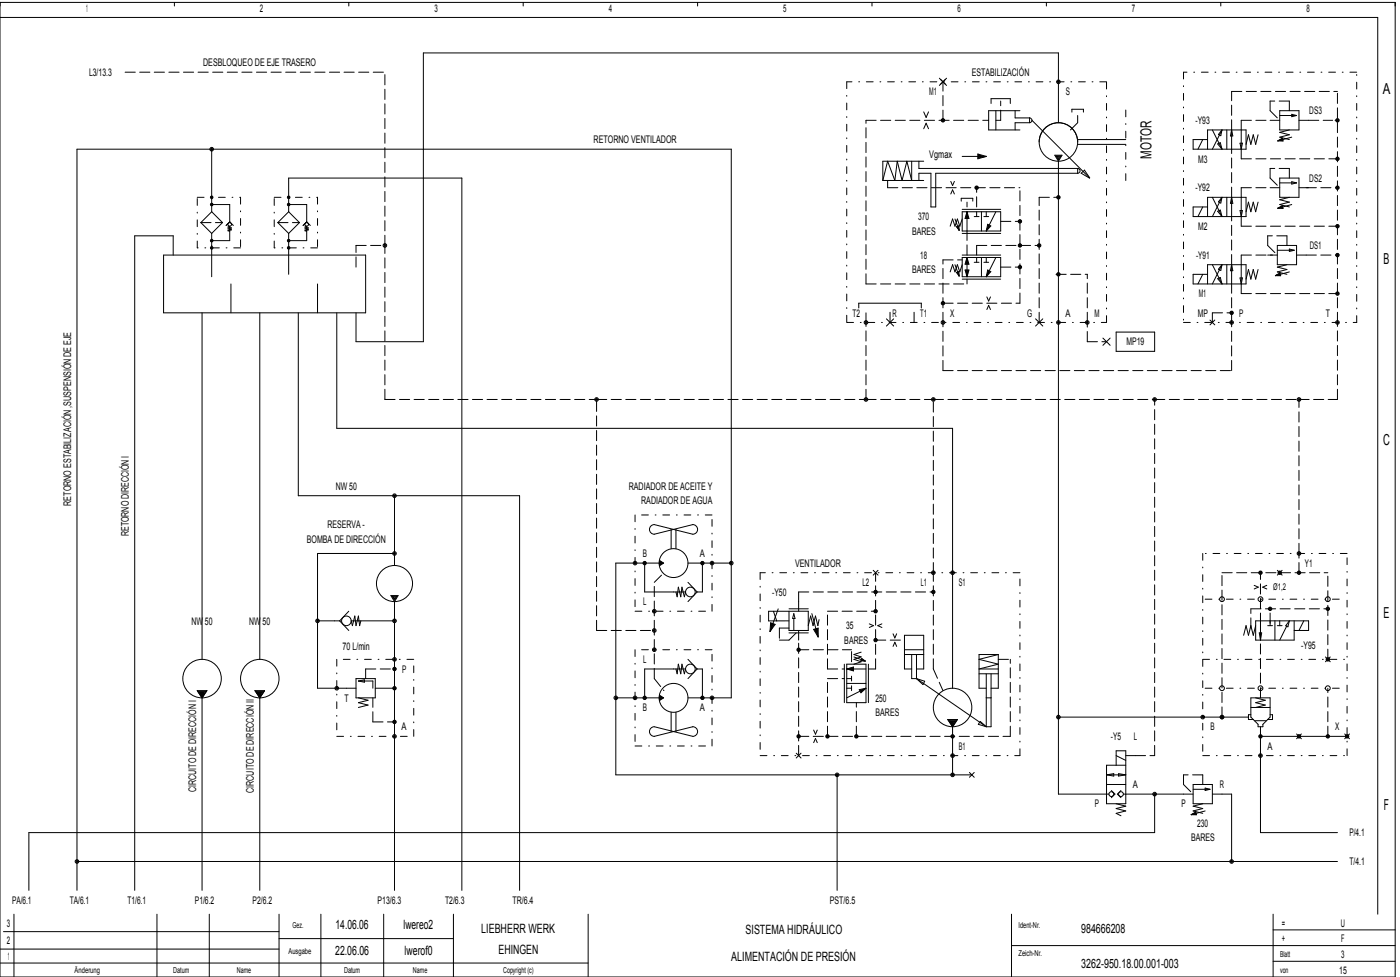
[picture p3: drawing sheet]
<svg xmlns="http://www.w3.org/2000/svg" width="582mm" height="406mm" viewBox="0 0 582 406" stroke-linecap="round" stroke-linejoin="round" font-family="sans-serif">
<g fill="none" stroke="#000" stroke-width=".42">
<path d="M0 1h580v405h-580zM0 7.2h572.8v372.7M72.5 1v1.5M145 1v1.5M217.5 1v1.5M290 1v1.5M362.5 1v1.5M435 1v1.5M507.5 1v1.5M390.5 32.5l3 3M393.5 32.5l-3 3M384 46.5l1 2.3 1-2.3"/>
<path d="M384 53.5l1-2.3 1 2.3M412 43v-2h8v2M414 46v8M422 46v3h6M424 46h-13v8h13M428 49a1 1 0 0 1 1 1 1 1 0 0 1-1 1M428 51h-6v3M428 49v2M429 50l24 24M432 59a8 8 0 0 1 8-8 8 8 0 0 1 8 8M440 51v-29h-264v120h-28v-12M445.6 46.6v-1.2h4.8v1.2"/>
<path d="M448 58h20M448 60h20M500 58l-2 4M502 58h-6v4h22v-8h-16v8M504 54l4 8M506.2 59.8l1.1-.5 .7 2.7zM508 54l-4 8M508 54l-.5 2.4-1-.5zM510 54v8M512 54v8M512 54l.5 2.5h-1zM515.5 59.5h1l-.5 2.5z"/>
<path d="M516 54v8M523 56l-1 4-1-4-1 4-1-4-1 4M528 50h4M531.2 58.6l1.9-1.2 .3 1.2zM532 46h8v8h-8zM532 48h7M532.4 58.2l.6 .1-.1-.3-1.1 .4h1.4l-.2-.7-1.8 .9M536 54l-4 1 4 1-4 1 4 1M537 47.5l2 .5-2 .5zM537 57l-5.8 1.6M540 50h4M88 62v26"/>
<path d="M367 75h17M379 67v8l-2-8-2 8-2-8-1 8-3-8-2 8M382 67v3h66v2M384 67h-17v8M395.2 75.4l.8 1.7 .8-1.7M400 65h10M406.5 64l3.5 1-3.5 1zM408 65l-1-.4v.6l1.9-.2-2.2-.7v1.3l3.3-.6M438.5 64.5h3l-1.5 2.5zM439 64.8h2l-1 1.6zM439.5 65.1h.9l-.4 .7zM440 67v263h21"/>
<path d="M448 70a1 1 0 0 1 1 1 1 1 0 0 1-1 1M448 72h-59v14h-2v-14h-5v3M449.5 72l3.4 2M450.8 70.7l2.2 3.2M450.9 70.7l-1.5 1.3M528 78h4M532 74h8v8h-8zM532 76h7M537 75.5l2 .5-2 .5zM540 78h4M88 97v18M88 88l-4.5 4.5 4.5 4.5"/>
<path d="M88 85h7.5v7.3M88 88l4.5 4.5-4.5 4.5M94 93.7l1.5-1.5 1.5 1.5M95.5 96.1l-.7-.2 1.4-.4-1.4-.4 1.4-.4-1.4-.3 .7-.4v6h-7.5M120 88v-14h72v296M120 85h7.5v7.3M120 97v17M120 88l-4.5 4.5 4.5 4.5M120 88l4.5 4.5-4.5 4.5M126 93.7l1.5-1.5 1.5 1.5M127.5 96.1l-.8-.2 1.5-.4-1.5-.4 1.5-.4-1.5-.3 .8-.4v6h-7.5M395.2 80.6l.8-1.7 .8 1.7"/>
<path d="M397 91l1.7 4.7M397.6 94.2l1-.3 .1 1.8zM398.4 94.8l-.4-.4 .3-.2 .2 1-.7-.9 .6-.3 .3 1.7M399.6 83.6v-1.2h4.8v1.2M400 88h16v8h-16zM400 97h16M400 87h16M400 91l-1 3-1-3-1 3-1-3-1 3M402 88v8M402 88l.8 2.8h-1.6zM402 88l-.5 2.6h1.1l-.6-1.7-.2 1.5h.5l-.3-.8M405 90h2"/>
<path d="M406 88v2M408 88v8M409 90h2M410 88v2M410.3 95.3l.5-1.6 .6 .3-1.1 1.4M410.6 93.2l1.3 .7-1.9 2.1zM414 88l-4 8M500 86l-2 4M502 86h-6v4h22v-8h-16v8M504 82l4 8M506.2 87.8l1.1-.5 .7 2.7zM508 82l-4 8"/>
<path d="M508 82l-.5 2.4-1-.5zM510 82v8M512 82v8M512 82l.5 2.5h-1zM515.5 87.5h1l-.5 2.5zM516 82v8M523 84l-1 4-1-4-1 4-1-4-1 4M531.2 86.5l1.9-1.1 .3 1.2zM532.4 86.2l.6 .1-.1-.3-1.1 .4h1.4l-.2-.7-1.8 .8M536 82l-4 1 4 1-4 1 4 1M537 85l-5.8 1.5M68 106h84v24h-84z"/>
<path d="M72 106v-8h-16v272M96 118v12M132 118v12M397 110l1.7 4.7M397.6 113.2l1-.3 .1 1.8zM398.4 113.8l-.4-.4 .3-.2 .2 1-.7-.9 .6-.3 .3 1.7M400 107h16v8h-16zM400 106h16M400 116h16M400 110l-1 3-1-3-1 3-1-3-1 3M401.2 112.2h1.6l-.8 2.8zM402 107v8"/>
<path d="M402 113.4l-.3-.8h.5l-.2 1.5-.6-1.7h1.1l-.5 2.6M402 107l-.5 2.6h1.1l-.6-1.7-.2 1.5h.5l-.3-.8M402 107l.8 2.8h-1.6zM405 109h2M406 107v2M408 107v8M409 109h2M410 107v2M410.3 114.3l.5-1.6 .6 .3-1.1 1.4M410.6 112.2l1.3 .7-1.9 2.1zM414 107l-4 8M500 114l-2 4"/>
<path d="M502 114h-6v4h22v-8h-16v8M504 110l4 8M506.2 115.8l1.1-.5 .7 2.7zM508 110l-4 8M508 110l-.5 2.4-1-.5zM510 110v8M512 110v8M512 110l.5 2.5h-1zM515.5 115.5h1l-.5 2.5zM516 110v8M523 112l-1 4-1-4-1 4-1-4-1 4M527 106h4"/>
<path d="M530.2 114.5l1.9-1.1 .3 1.2zM531 102h8v8h-8zM531 104h7M531.4 114.2l.6 .1-.1-.3-1.1 .4h1.4l-.2-.7-1.8 .8M535 110l-4 1 4 1-4 1 4 1M536 103.5l2 .5-2 .5zM536 113l-5.8 1.5M539 106h4M84 130v144M108 130v144M124 130v76h92v164M140 130v48h256v108"/>
<path d="M357 128v-2h26v2M368.5 132.5l3 3M371.5 132.5l-3 3M410.3 123.4l.7 1.7 .8-1.7M410.3 128.6l.7-1.7 .8 1.7M430.5 132.5l3 3M433.5 132.5l-3 3M464 138h16v8h-16zM503 133l2 2M505 133l-2 2M458.5 140.5l3 3M461.5 140.5l-3 3"/>
<path d="M164 206v29M279 220v8M281 220v8M164 230h-32v56h16M269 234h6.9M272 222a2 2 0 0 1-2-2 2 2 0 0 1 2-2l16 4a2 2 0 0 0 2-2 2 2 0 0 0-2-2l-16 4M274.1 232.9l1.8 1.1M274.2 233.2l1.3 .8-1.3 .8zM274.5 233.5l.6 .5-.6 .4zM274.7 233.9h.1M275.9 234l-1.8 1.1M286 234h18"/>
<path d="M292 234v12h-2.2M363 237l2 2M365 237l-2 2M531 237l2 2M533 237l-2 2M132 258h9.2M141.2 258l3.8 4M145 254l-3.8 4M150 258l-.5 2-.5-4-1 4-.5-4-1 4-.5-2h18M162.5 247.5h3l-1.5 2.5zM163 247.8h2l-1 1.6zM163.5 248.1h.9l-.4 .7z"/>
<path d="M164 250v120M281 246l.5 2 .5-4 1 4 .5-4 1 4 .5-2h-17v-12h-12v88h148M286 242l3.8 4M289.8 246l-3.8 4M320.4 258.8l1.8 .7-2.1 2.9zM321.5 254l1.4 4.1M323.5 253l-3.4 9.4M328 254v8h8v-8h-16.5v4h8.5M328 253h8M330 257v5M330 255l.5 2h-1zM332 250v4"/>
<path d="M337.5 255l2.6 9.7M340.5 257.5l-.5 2.5-1-4-1 4-1-4-1 4M361.4 259.2l1.7 .8-1.7 .7M366.6 259.2l-1.7 .8 1.7 .7M521.4 243.2l1.7 .8-1.7 .7M522 260l-1 4-1-4-1 4-1-4-1 4M524 258v8M526.6 243.2l-1.7 .8 1.7 .7M527 260h2M528 258v2M530 258v8M531 260h2"/>
<path d="M532 258v2M535 260l-3 6M536 258l-.6 2.5-.9-.5zM538 258v8h-16v-8h22v4h-6M542 258l-2 4M281 278l.5 2 .5-4 1 4 .5-4 1 4 .5-2h-17v12M286 274l3.8 4M289.8 278h2.2v12M289.8 278l-3.8 4M320.8 260.5l-.1-1 .6 .2-.8 1.7 .1-2.3 1.2 .4-1.7 2.9M328 263h8M332 262v4"/>
<path d="M338.2 261.5l1.9-.5v3.7zM339.6 262.7l-.7-.8 .6-.2 .3 1.9-1.2-2 1.2-.3 .3 3.4M351 276v16M352 276h8v16h-8zM352 278h8M352 278l2.8-.8v1.6zM352 278l2.6-.5v1.1l-1.7-.6 1.5-.2v.5l-.8-.3M355 273l4.7 1.7M358 271l-3 1 3 1-3 1 3 1-3 1M358.2 273.6l1.5 1.1-1.8-.1zM358.8 274.4l-.4-.4-.2 .3 1 .2-.9-.7-.2 .6 1.6 .3M361 276v16"/>
<path d="M371.2 268.6l.8-1.7 .8 1.7M371.2 263.4l.8 1.7 .8-1.7M376 272h8M376 270h8M379 272v10h2M379 278h-3v-14h8v14h-3M381 272v10M407 280h8M410 280v22M412 280v22h-2M415 272h-8v14h3M415 272v14h-3"/>
<path d="M415 272l-8 2 8 2-8 2h8M523.5 263h1l-.5 3zM551 273l2 2M553 273l-2 2M82 287h4l-2 3zM83.9 288.2l-.1-.2h.3l-.2 .7-.5-.9h1.1l-.6 1.3-.9-1.5h1.9l-1 1.9-1.4-2.2h3l-1.5 2.4M84 290v80M106 287h4l-2 3zM107.9 288.2l-.1-.2h.3l-.2 .7-.5-.9h1.1l-.6 1.3-.9-1.5h1.9l-1 1.9-1.4-2.2h3l-1.5 2.4M108 290v80M148 282h8v8h-8zM149 290l4 1-4 1 4 1-4 1"/>
<path d="M149 283h6v3M149 283l2.5-.5v1zM156 286h8M256 290h19.9M274.1 288.9l1.8 1.1M274.2 289.2l1.3 .8-1.3 .8zM274.5 289.5l.6 .5-.6 .4zM274.7 289.9h.1M275.9 290l-1.8 1.1M279 296v8M281 296v8M286 290h18v-228h-272v308"/>
<path d="M352 282h2M352 286h2M352 284h8M354 281v2M354 285v2M357.2 286.6l2.8-.6-2.1 1.9zM359.3 286.3l-1.6 .5 .3 .6 1.4-1.1M360 286l-8 4M381 282l29 20M381 282l3.4 1.1-.7 1.4zM394 299h4l-2 3zM407.5 299.8l2.5 2.2-3.3-1z"/>
<path d="M410 290h2M440 298h79M520 290h8v8l-3 3v1h-2v-1l-3-3zM520 297h-1v2h2M520 294h8M521.5 299.5h5M522 290l4 1-4 1 4 1-4 1M528 297h1v2h-2M272 306a2 2 0 0 1-2-2 2 2 0 0 1 2-2l16 4a2 2 0 0 0 2-2 2 2 0 0 0-2-2l-16 4M331 313l2 2M333 313l-2 2M338.3 308.6l.7-1.7 .8 1.7"/>
<path d="M338.3 303.4l.7 1.7 .8-1.7M395.9 300.2l-.1-.2h.3l-.2 .7-.5-.9h1.1l-.6 1.3-.9-1.5h1.9l-1 1.9-1.4-2.2h3l-1.5 2.4M396 302v20M464 318v-6h4v22h-8v-16h8M464 314l4 2M524 302v44h32M524 306h36M539 305l2 2M541 305l-2 2M559 305l2 2M561 305l-2 2M348 322v48"/>
<path d="M403 321l2 2M405 321l-2 2M460 326h8M460 322h8M460 322l3-.5v1zM462 328.5l1.5 1.5-1.5 1.5M464 334l4 1-4 1 4 1-4 1 2 1M465 321.5l3 .5-3 .5zM466 328.5l-1.5 1.5 1.5 1.5M467 330h29M480 330v16h-468v24M495.2 338.5l1.9-1.1 .3 1.2z"/>
<path d="M496 326h8v8h-8zM496 328h7M496.4 338.2l.6 .1-.1-.3-1.1 .4h1.4l-.2-.7-1.8 .8M500 334l-4 1 4 1-4 1 4 1M501 327.5l2 .5-2 .5zM501 337l-5.8 1.5M504 330h8v28M32 358h524M5.8 379.9v26.1M65.2 379.9v26.1M87 379.9v26.1M116 379.9v26.1"/>
<path d="M133.4 379.9v26.1M159.5 379.9v26.1M188.5 379.9v26.1M244.5 379.9v26.1M420.5 379.9v26.1M529.2 379.9v26.1M0 394.4h116M1.4 387.1h114.6M116 390h72.5M420.5 392.9h159.5M529.2 399.5h50.8M529.2 386.4h50.8"/>
<path d="M0 400.2h244.5"/>
<circle cx="440" cy="34" r=".75"/>
<circle cx="440" cy="34" r=".38"/>
<circle cx="392" cy="50" r=".5"/>
<circle cx="392" cy="50" r=".7"/>
<circle cx="392" cy="50" r=".2"/>
<circle cx="440" cy="59" r="8"/>
<circle cx="556" cy="50" r=".5"/>
<circle cx="556" cy="50" r=".7"/>
<circle cx="556" cy="50" r=".2"/>
<circle cx="88" cy="62" r=".75"/>
<circle cx="88" cy="62" r=".38"/>
<circle cx="406" cy="78" r=".7"/>
<circle cx="406" cy="78" r=".5"/>
<circle cx="406" cy="78" r=".2"/>
<circle cx="556" cy="66" r=".7"/>
<circle cx="556" cy="78" r=".7"/>
<circle cx="556" cy="66" r=".5"/>
<circle cx="556" cy="78" r=".5"/>
<circle cx="556" cy="66" r=".2"/>
<circle cx="556" cy="78" r=".2"/>
<circle cx="88" cy="100" r=".53"/>
<circle cx="88" cy="82" r=".53"/>
<circle cx="88" cy="85" r=".53"/>
<circle cx="88" cy="82" r=".38"/>
<circle cx="88" cy="85" r=".38"/>
<circle cx="88" cy="100" r=".38"/>
<circle cx="88" cy="85" r=".15"/>
<circle cx="88" cy="100" r=".15"/>
<circle cx="88" cy="82" r=".15"/>
<circle cx="95.5" cy="93.2" r=".75"/>
<circle cx="120" cy="100" r=".53"/>
<circle cx="120" cy="82" r=".53"/>
<circle cx="120" cy="85" r=".53"/>
<circle cx="120" cy="82" r=".38"/>
<circle cx="120" cy="85" r=".38"/>
<circle cx="120" cy="100" r=".38"/>
<circle cx="120" cy="85" r=".15"/>
<circle cx="120" cy="100" r=".15"/>
<circle cx="120" cy="82" r=".15"/>
<circle cx="127.5" cy="93.2" r=".75"/>
<circle cx="424" cy="92" r=".5"/>
<circle cx="424" cy="92" r=".7"/>
<circle cx="424" cy="92" r=".2"/>
<circle cx="440" cy="82" r=".7"/>
<circle cx="440" cy="82" r=".5"/>
<circle cx="440" cy="82" r=".2"/>
<circle cx="556" cy="94" r=".7"/>
<circle cx="556" cy="94" r=".5"/>
<circle cx="556" cy="94" r=".2"/>
<circle cx="88" cy="103" r=".53"/>
<circle cx="88" cy="103" r=".38"/>
<circle cx="88" cy="103" r=".15"/>
<circle cx="120" cy="103" r=".53"/>
<circle cx="120" cy="103" r=".38"/>
<circle cx="120" cy="103" r=".15"/>
<circle cx="160" cy="102" r=".75"/>
<circle cx="160" cy="102" r=".38"/>
<circle cx="424" cy="111" r=".5"/>
<circle cx="424" cy="111" r=".7"/>
<circle cx="424" cy="102" r=".7"/>
<circle cx="424" cy="102" r=".5"/>
<circle cx="424" cy="111" r=".2"/>
<circle cx="424" cy="102" r=".2"/>
<circle cx="432" cy="102" r=".7"/>
<circle cx="432" cy="102" r=".5"/>
<circle cx="432" cy="102" r=".2"/>
<circle cx="440" cy="114" r=".7"/>
<circle cx="440" cy="114" r=".5"/>
<circle cx="440" cy="114" r=".2"/>
<circle cx="556" cy="106" r=".7"/>
<circle cx="556" cy="106" r=".5"/>
<circle cx="556" cy="106" r=".2"/>
<circle cx="360" cy="134" r=".75"/>
<circle cx="360" cy="134" r=".38"/>
<circle cx="392" cy="126" r=".5"/>
<circle cx="392" cy="134" r=".75"/>
<circle cx="392" cy="134" r=".38"/>
<circle cx="392" cy="126" r=".7"/>
<circle cx="392" cy="126" r=".2"/>
<circle cx="440" cy="134" r=".75"/>
<circle cx="440" cy="134" r=".38"/>
<circle cx="452" cy="134" r=".75"/>
<circle cx="452" cy="134" r=".38"/>
<circle cx="512" cy="130" r=".7"/>
<circle cx="512" cy="130" r=".5"/>
<circle cx="512" cy="134" r=".75"/>
<circle cx="512" cy="134" r=".38"/>
<circle cx="512" cy="130" r=".2"/>
<circle cx="556" cy="134" r=".75"/>
<circle cx="556" cy="122" r=".7"/>
<circle cx="556" cy="122" r=".5"/>
<circle cx="556" cy="134" r=".38"/>
<circle cx="556" cy="122" r=".2"/>
<circle cx="248" cy="166" r=".75"/>
<circle cx="248" cy="166" r=".38"/>
<circle cx="360" cy="166" r=".75"/>
<circle cx="360" cy="166" r=".38"/>
<circle cx="388" cy="166" r=".75"/>
<circle cx="388" cy="166" r=".38"/>
<circle cx="480" cy="166" r=".75"/>
<circle cx="480" cy="166" r=".38"/>
<circle cx="540" cy="166" r=".75"/>
<circle cx="540" cy="166" r=".38"/>
<circle cx="164" cy="206" r=".75"/>
<circle cx="164" cy="206" r=".38"/>
<circle cx="164" cy="230" r=".75"/>
<circle cx="164" cy="230" r=".38"/>
<circle cx="264" cy="234" r=".75"/>
<circle cx="264" cy="234" r=".38"/>
<circle cx="268" cy="234" r=".5"/>
<circle cx="268" cy="234" r=".7"/>
<circle cx="268" cy="234" r=".2"/>
<circle cx="280" cy="234" r="6"/>
<circle cx="292" cy="234" r=".5"/>
<circle cx="292" cy="234" r=".7"/>
<circle cx="292" cy="234" r=".2"/>
<circle cx="296" cy="234" r=".75"/>
<circle cx="296" cy="234" r=".38"/>
<circle cx="304" cy="234" r=".75"/>
<circle cx="304" cy="234" r=".38"/>
<circle cx="388" cy="238" r=".75"/>
<circle cx="388" cy="238" r=".38"/>
<circle cx="396" cy="238" r=".38"/>
<circle cx="396" cy="238" r=".75"/>
<circle cx="524" cy="238" r=".5"/>
<circle cx="524" cy="238" r=".7"/>
<circle cx="524" cy="238" r=".2"/>
<circle cx="532" cy="238" r=".7"/>
<circle cx="532" cy="238" r=".5"/>
<circle cx="532" cy="238" r=".2"/>
<circle cx="540" cy="238" r=".7"/>
<circle cx="540" cy="230" r=".75"/>
<circle cx="540" cy="238" r=".5"/>
<circle cx="540" cy="230" r=".38"/>
<circle cx="540" cy="238" r=".2"/>
<circle cx="132" cy="258" r=".75"/>
<circle cx="132" cy="258" r=".38"/>
<circle cx="144" cy="258" r="2"/>
<circle cx="164" cy="242.5" r="7.5"/>
<circle cx="164" cy="258" r=".75"/>
<circle cx="164" cy="258" r=".38"/>
<circle cx="272" cy="254" r=".75"/>
<circle cx="272" cy="254" r=".38"/>
<circle cx="287" cy="246" r="2"/>
<circle cx="364" cy="254" r=".5"/>
<circle cx="364" cy="246" r=".5"/>
<circle cx="364" cy="246" r=".7"/>
<circle cx="364" cy="254" r=".7"/>
<circle cx="364" cy="254" r=".2"/>
<circle cx="364" cy="246" r=".2"/>
<circle cx="388" cy="246" r=".5"/>
<circle cx="388" cy="246" r=".7"/>
<circle cx="388" cy="246" r=".2"/>
<circle cx="508" cy="249" r="1"/>
<circle cx="524" cy="249" r="1"/>
<circle cx="528" cy="253" r=".5"/>
<circle cx="528" cy="253" r=".7"/>
<circle cx="528" cy="253" r=".2"/>
<circle cx="552" cy="249" r="1"/>
<circle cx="552" cy="253" r=".5"/>
<circle cx="552" cy="253" r=".7"/>
<circle cx="552" cy="253" r=".2"/>
<circle cx="164" cy="278" r=".7"/>
<circle cx="164" cy="278" r=".5"/>
<circle cx="164" cy="274" r=".75"/>
<circle cx="164" cy="274" r=".38"/>
<circle cx="164" cy="278" r=".3"/>
<circle cx="272" cy="262" r=".75"/>
<circle cx="272" cy="270" r=".75"/>
<circle cx="272" cy="262" r=".38"/>
<circle cx="272" cy="270" r=".38"/>
<circle cx="287" cy="278" r="2"/>
<circle cx="332" cy="270" r=".7"/>
<circle cx="332" cy="270" r=".5"/>
<circle cx="332" cy="270" r=".2"/>
<circle cx="364" cy="266" r=".5"/>
<circle cx="364" cy="266" r=".7"/>
<circle cx="364" cy="266" r=".2"/>
<circle cx="552" cy="274" r=".5"/>
<circle cx="552" cy="274" r=".7"/>
<circle cx="552" cy="274" r=".2"/>
<circle cx="84" cy="282" r="8"/>
<circle cx="108" cy="282" r="8"/>
<circle cx="140" cy="286" r=".75"/>
<circle cx="140" cy="286" r=".38"/>
<circle cx="164" cy="300" r=".7"/>
<circle cx="164" cy="286" r=".7"/>
<circle cx="164" cy="300" r=".5"/>
<circle cx="164" cy="286" r=".5"/>
<circle cx="164" cy="300" r=".3"/>
<circle cx="164" cy="286" r=".3"/>
<circle cx="256" cy="290" r=".75"/>
<circle cx="256" cy="290" r=".38"/>
<circle cx="264" cy="290" r=".75"/>
<circle cx="264" cy="290" r=".38"/>
<circle cx="268" cy="290" r=".7"/>
<circle cx="268" cy="290" r=".5"/>
<circle cx="268" cy="290" r=".2"/>
<circle cx="280" cy="290" r="6"/>
<circle cx="292" cy="290" r=".7"/>
<circle cx="292" cy="290" r=".5"/>
<circle cx="292" cy="290" r=".2"/>
<circle cx="296" cy="290" r=".75"/>
<circle cx="296" cy="290" r=".38"/>
<circle cx="396" cy="294" r="8"/>
<circle cx="440" cy="298" r=".75"/>
<circle cx="440" cy="298" r=".38"/>
<circle cx="500" cy="298" r=".38"/>
<circle cx="500" cy="298" r=".75"/>
<circle cx="508" cy="286" r="1"/>
<circle cx="508" cy="298" r=".5"/>
<circle cx="508" cy="298" r=".7"/>
<circle cx="508" cy="298" r=".75"/>
<circle cx="508" cy="298" r=".38"/>
<circle cx="508" cy="298" r=".2"/>
<circle cx="524" cy="286" r="1"/>
<circle cx="552" cy="286" r="1"/>
<circle cx="164" cy="306" r=".75"/>
<circle cx="164" cy="306" r=".38"/>
<circle cx="332" cy="306" r=".5"/>
<circle cx="332" cy="306" r=".7"/>
<circle cx="332" cy="306" r=".2"/>
<circle cx="344" cy="306" r=".5"/>
<circle cx="344" cy="306" r=".7"/>
<circle cx="344" cy="306" r=".2"/>
<circle cx="356" cy="306" r=".5"/>
<circle cx="356" cy="306" r=".7"/>
<circle cx="356" cy="306" r=".2"/>
<circle cx="396" cy="306" r=".7"/>
<circle cx="396" cy="306" r=".5"/>
<circle cx="396" cy="314" r=".38"/>
<circle cx="396" cy="314" r=".75"/>
<circle cx="396" cy="306" r=".2"/>
<circle cx="524" cy="314" r=".75"/>
<circle cx="524" cy="306" r=".5"/>
<circle cx="524" cy="314" r=".38"/>
<circle cx="524" cy="306" r=".7"/>
<circle cx="524" cy="306" r=".2"/>
<circle cx="540" cy="306" r=".5"/>
<circle cx="540" cy="306" r=".7"/>
<circle cx="540" cy="306" r=".2"/>
<circle cx="552" cy="306" r=".5"/>
<circle cx="552" cy="306" r=".7"/>
<circle cx="552" cy="306" r=".2"/>
<circle cx="560" cy="306" r=".5"/>
<circle cx="560" cy="306" r=".7"/>
<circle cx="560" cy="306" r=".2"/>
<circle cx="348" cy="322" r=".75"/>
<circle cx="348" cy="322" r=".38"/>
<circle cx="396" cy="322" r=".38"/>
<circle cx="396" cy="322" r=".75"/>
<circle cx="462" cy="330" r="1"/>
<circle cx="466" cy="330" r="1"/>
<circle cx="480" cy="330" r=".75"/>
<circle cx="480" cy="330" r=".38"/>
<circle cx="32" cy="358" r=".75"/>
<circle cx="32" cy="358" r=".38"/>
<circle cx="512" cy="358" r=".75"/>
<circle cx="512" cy="358" r=".38"/>
</g>
<g fill="none" stroke="#000" stroke-width=".42" stroke-dasharray="2.8 2.8 .4 2.8">
<path d="M352 34v100M460 34h-108M492 30v104M564 30h-72M468 75v-30M82 82h18M100 82v21M114 82h18M132 82v21M82 103v-21M100 103h-18M114 103v-21"/>
<path d="M132 103h-18M352 134h108M460 134v-100M492 134h72M564 134v-104M264 214v40M296 214h-32M316 238v76M424 238h-108M500 230v84M560 230h-60M264 254h32"/>
<path d="M296 254v-40M501 249h58M140 274v32M172 274h-32M264 270v40M296 270h-32M500 274h60M501 286h58M140 306h32M172 306v-32M264 310h32M296 310v-40"/>
<path d="M316 314h108M424 314v-76M500 314h60M560 314v-84"/>
</g>
<g fill="none" stroke="#000" stroke-width=".42" stroke-dasharray="4.2 1.8">
<path d="M52 30h108M512 38h44M360 50h51M392 50v-16M414 50h2M416 50v-8M445 54l3-3M448 51v-3M512 54v-16M516 54v-4M516 50h12M528 42v4"/>
<path d="M528 46l4 4M536 42h-8M536 46v-4M544 50h10M555 50h1M369 78v-3M369 78h55M516 66v-6M516 78h12M516 66h40M528 70v4M528 74l4 4"/>
<path d="M536 70h-8M536 74v-4M543 78h13M83.5 92.5h9M94 93.7l1.5-1.5M115.5 92.5h9M126 93.7l1.5-1.5M402 86v-2M406 86v-8M416 92h8M432 82h8M512 82v-20"/>
<path d="M516 94v-4M516 82v-4M516 94h40M527 98v4M535 98h-8M148 111v-9M148 102h12M160 102v-72M360 118v-68M360 118h42M392 108h8M402 118v-2"/>
<path d="M402 106v-10M406 106v-4M406 102h26M416 111h8M439 114h13M512 110v-20M516 110v-4M516 106h13M527 102l4 4M535 102v-4M543 106h13M360 134v-4"/>
<path d="M370 134v-6M380 134v-6M392 134v-26M392 126h32M424 126v-48M432 134v-52M452 134v-20M504 134v-4M504 130h8M512 134v-16M516 122v-4M516 122h40"/>
<path d="M556 134v-96M392 154v-20M392 154h120M452 142v-8M452 142h8M512 154v-20M160 166v-64M160 166h88M248 166h112M360 166v-32M360 166h28M388 166h92"/>
<path d="M480 166h60M540 166h16M556 166v-32M388 238v-72M508 238h44M540 238v-8M540 230v-64M272 254v-12M272 242l4-4M332 250v-4M332 246h56M344 254h20"/>
<path d="M520 253h32M524 259v-21M528 259v-6M152 278h12M152 278v4M248 262v-96M248 262h24M272 270v-8M272 262v-8M324 261v5M324 266h4M324 261h4"/>
<path d="M328 266l4-4M332 270h22M344 278v-24M344 278h7M354 275v-5M361 278h3M364 278v-40M364 266h12M388 278v-40M388 278l4 9M415 274h5M520 261v-8"/>
<path d="M552 274v-36M155 300v-10M155 300h9M272 282v-12M272 282l4 5M344 282h7M508 298v-60M524 290v-24M332 314v-48M332 306h88M344 306v-24M356 306v-14"/>
<path d="M420 306v-32M468 314h4M472 314h8M480 314v-148M552 306v-20M492 322v4M492 326l4 4M500 322h-8M500 326v-4"/>
</g>
<g font-size="6.3">
<text x="574.9" y="39.2">A</text>
<text x="478.7" y="65.9" transform="rotate(-90 478.7 65.9)">MOTOR</text>
<text x="575.2" y="109.5">B</text>
<text x="575" y="184.9">C</text>
<text x="575.2" y="256.7">E</text>
<text x="575.3" y="336.5">F</text>
</g>
<g font-size="5.3">
<text x="139.5" y="386.2">14.06.06</text>
<text x="167.8" y="386.2">lwereo2</text>
<text x="200.1" y="387.6">LIEBHERR WERK</text>
<text x="309.9" y="387.9">SISTEMA HIDRÁULICO</text>
<text x="449.5" y="387.6">984666208</text>
<text x="139.4" y="397">22.06.06</text>
<text x="168.2" y="397">lwerof0</text>
<text x="207.3" y="396.3">EHINGEN</text>
<text x="304" y="399.5">ALIMENTACIÓN DE PRESIÓN</text>
<text x="449.5" y="402.1">3262­950.18.00.001­003</text>
</g>
<g font-size="4.4">
<text x="35.9" y="5.1">1</text>
<text x="108" y="5.1">2</text>
<text x="180.6" y="5.1">3</text>
<text x="253" y="5.1">4</text>
<text x="325.6" y="5.1">5</text>
<text x="398" y="5.1">6</text>
<text x="470.6" y="5.1">7</text>
<text x="543.1" y="5.1">8</text>
<text x="84.5" y="27.6">DESBLOQUEO DE EJE TRASERO</text>
<text x="37" y="31.6">L3/13.3</text>
<text x="404" y="31.6">ESTABILIZACIÓN</text>
<text x="386.3" y="39.6">M1</text>
<text x="443.1" y="39.6">S</text>
<text x="544.3" y="47.6">DS3</text>
<text x="497" y="51.6">­Y93</text>
<text x="246.7" y="59.6">RETORNO VENTILADOR</text>
<text x="386.3" y="65.6">Vgmax</text>
<text x="498.1" y="67.6">M3</text>
<text x="544.3" y="75.6">DS2</text>
<text x="497" y="79.6">­Y92</text>
<text x="381.7" y="91.6">370</text>
<text x="498.1" y="95.6">M2</text>
<text x="379.1" y="97.5">BARES</text>
<text x="382.6" y="107.6">18</text>
<text x="497.2" y="107.6">­Y91</text>
<text x="544.5" y="103.6">DS1</text>
<text x="379.1" y="113.5">BARES</text>
<text x="498.3" y="123.6">M1</text>
<text x="354.4" y="131.6">T2</text>
<text x="371.1" y="131.6">R</text>
<text x="382.6" y="131.6">T1</text>
<text x="395" y="131.6">X</text>
<text x="427" y="131.6">G</text>
<text x="443" y="131.6">A</text>
<text x="455" y="131.6">M</text>
<text x="497.9" y="131.6">MP</text>
<text x="515.2" y="131.6">P</text>
<text x="551.1" y="131.6">T</text>
<text x="468.3" y="143.6">MP19</text>
<text x="139.6" y="203.6">NW 50</text>
<text x="261.4" y="203.6">RADIADOR DE ACEITE Y</text>
<text x="266.5" y="209.5">RADIADOR DE AGUA</text>
<text x="29.6" y="210.2" transform="rotate(-90 29.6 210.2)">RETORNO ESTABILIZACIÓN ,SUSPENSIÓN DE EJE</text>
<text x="136.2" y="219.6">RESERVA ­</text>
<text x="53.6" y="222.8" transform="rotate(-90 53.6 222.8)">RETORNO DIRECCIÓN I</text>
<text x="127.6" y="225.5">BOMBA DE DIRECCIÓN</text>
<text x="267.2" y="231.6">B</text>
<text x="291" y="231.6">A</text>
<text x="330.5" y="235.6">VENTILADOR</text>
<text x="542.5" y="235.6">Y1</text>
<text x="358.5" y="243.6">L2</text>
<text x="382.8" y="243.6">L1</text>
<text x="398.5" y="243.6">S1</text>
<text x="267.3" y="251.6">L</text>
<text x="321" y="247.6">­Y50</text>
<text x="79.6" y="259.6">NW 50</text>
<text x="103.6" y="259.6">NW 50</text>
<text x="351.8" y="261.6">35</text>
<text x="142.4" y="269.9">70 L/min</text>
<text x="351" y="267.5">BARES</text>
<text x="541" y="269.6">­Y95</text>
<text x="267.3" y="275.6">L</text>
<text x="167.2" y="279.6">P</text>
<text x="143.1" y="291.6">T</text>
<text x="364" y="291.6">250</text>
<text x="267.2" y="295.6">B</text>
<text x="291" y="295.6">A</text>
<text x="364" y="297.5">BARES</text>
<text x="167" y="303.6">A</text>
<text x="503.2" y="303.6">B</text>
<text x="555" y="303.6">X</text>
<text x="398.6" y="311.6">B1</text>
<text x="461.8" y="307.6">­Y5</text>
<text x="471.3" y="307.6">L</text>
<text x="527" y="311.6">A</text>
<text x="81.6" y="329.1" transform="rotate(-90 81.6 329.1)">CIRCUITO DE DIRECCIÓN I</text>
<text x="105.6" y="329.5" transform="rotate(-90 105.6 329.5)">CIRCUITO DE DIRECCIÓN II</text>
<text x="471" y="327.6">A</text>
<text x="507.1" y="327.6">R</text>
<text x="455.2" y="335.6">P</text>
<text x="491.2" y="335.6">P</text>
<text x="497.7" y="343.6">230</text>
<text x="561" y="347.6">P/4.1</text>
<text x="495.1" y="349.5">BARES</text>
<text x="561" y="359.6">T/4.1</text>
<text x="5" y="375.6">PA/6.1</text>
<text x="29" y="375.6">TA/6.1</text>
<text x="53" y="375.6">T1/6.1</text>
<text x="81" y="375.6">P1/6.2</text>
<text x="105" y="375.6">P2/6.2</text>
<text x="157" y="375.6">P13/6.3</text>
<text x="185" y="375.6">T2/6.3</text>
<text x="213" y="375.6">TR/6.4</text>
<text x="345" y="375.6">PST/6.5</text>
<text x="2.9" y="385.1">3</text>
<text x="532.9" y="385.1">=</text>
<text x="557.4" y="385.1">U</text>
<text x="2.9" y="392.4">2</text>
<text x="532.8" y="391.7">+</text>
<text x="557.5" y="391.7">F</text>
<text x="3.2" y="398.9">1</text>
<text x="557.5" y="398.2">3</text>
<text x="556.7" y="404.7">15</text>
</g>
<text font-size="3.9" x="529.3" y="245.3">Ø1,2</text>
<g font-size="3.4">
<text x="121.6" y="385.5">Gez.</text>
<text x="423.4" y="385.5">Ident­Nr.</text>
<text x="119.9" y="396.4">Ausgabe</text>
<text x="423.4" y="397.1">Zeich­Nr.</text>
<text x="532.1" y="397.7">Blatt</text>
<text x="31" y="404.4">Änderung</text>
<text x="72" y="404.4">Datum</text>
<text x="98.4" y="404.4">Name</text>
<text x="143" y="404.4">Datum</text>
<text x="171.7" y="404.4">Name</text>
<text x="209.2" y="404.3">Copyright (c)</text>
<text x="532.1" y="404.3">von</text>
</g>
</svg>
